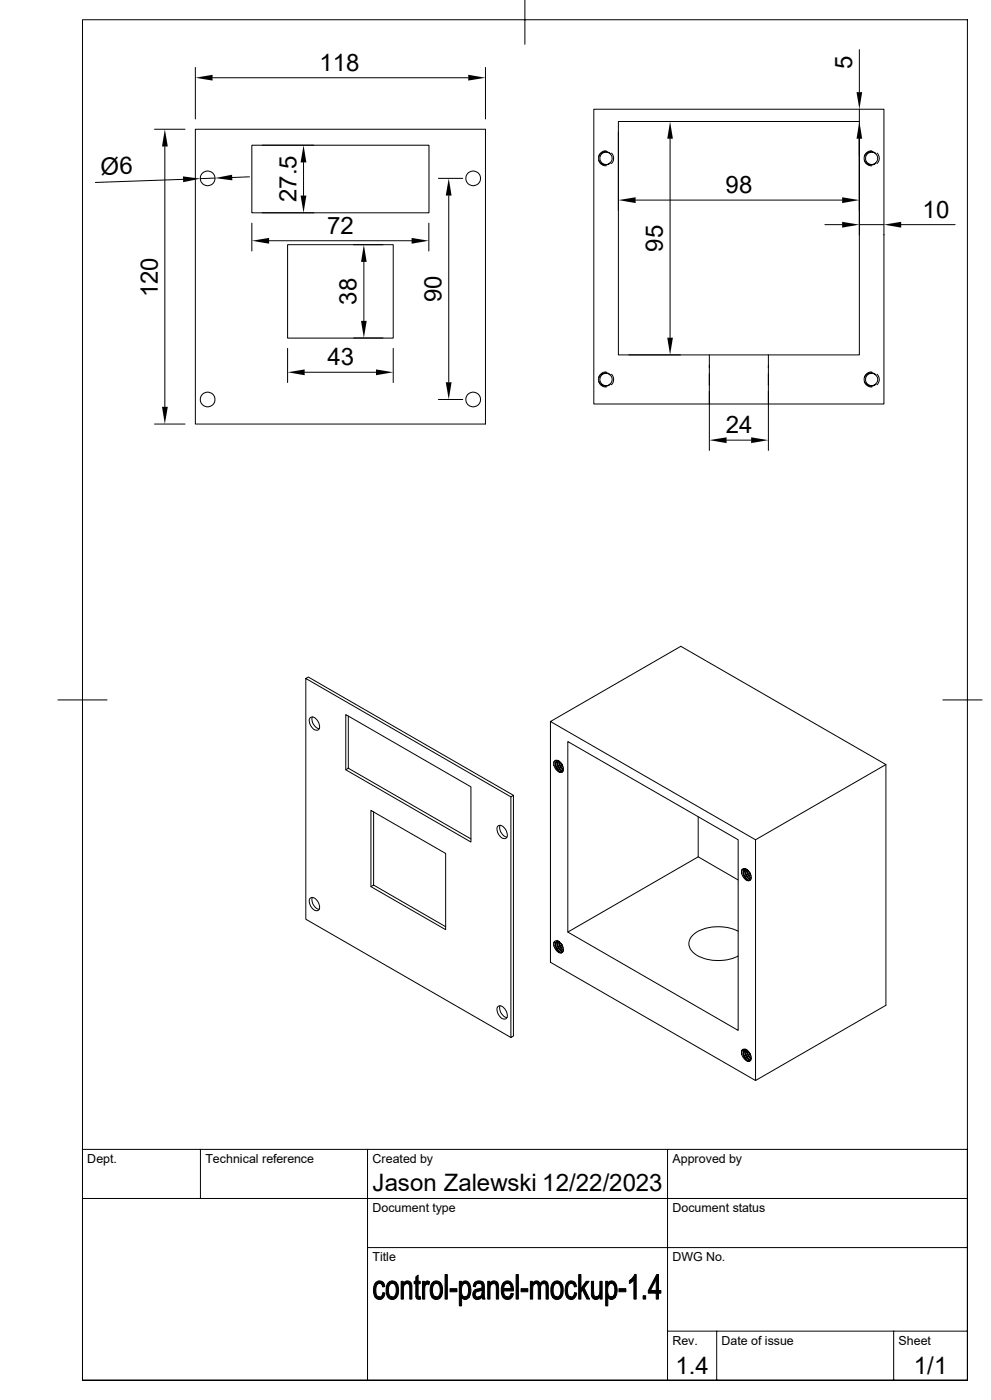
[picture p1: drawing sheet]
<svg xmlns="http://www.w3.org/2000/svg" width="297mm" height="420mm" viewBox="0 0 297 420" stroke-linecap="round" stroke-linejoin="round" font-family="sans-serif">
<g fill="none" stroke="#000" stroke-width=".3">
<path d="M24.7 5.9h265.2v408.2h-265.2zM157.3 0v13.3M257.6 14.9v12.7M46.3 38.8h9.2M58.5 38.8h87v88.4h-87zM58.5 20.2v15.5M63.7 23.3h76.6M145.5 20.2v15.5M178 32.8h86.9v88.4h-86.9zM185.3 36.4h72.3v70.1h-72.3zM185.3 39.5v23.6M188.5 36.4h15.4"/>
<path d="M257.6 32.8v3.6M257.6 39.5v31M49.4 43.9v78.1M54.9 53.8l-26.3 .9M64.4 53.4l-4.4 .2M74.8 53l-5.2 .3M75.5 43.6h53.1v20.2h-53.1zM78.6 43.6h15.5M91 48.7v10M131.4 53.5h7.3M134.5 58.7v56M179.5 46.9v1.2"/>
<path d="M181.7 45.3h-.7l-.8 .4-.7 1.2 .5-.8 .8-.5 1-.1 1 .6M182.8 46.1a1.85 1.85 0 0 1 0 2.8M182.8 48.9l-.6 .5-1.1 .1-1.1-.6-.5-.8 .7 1.2 1.5 .4M182.8 46.1l-1-.5-1 .2-.7 .7-.3 .7 .2 1.2 .8 .8 1 .2 1-.5M183.3 45.9l.6 1.3-.1 1-.5 .9M200.8 41.6v59.7M259.1 46.9v1.2M259.1 46.9l.3-.6 .9-.7 .8-.1 .9 .2 .5 .4-1-.5-1.5 .5-.5 .8-.1 1 .4 .8 .9 .6 .8 .1 1-.5-.9 .5h-1.1l-.8-.4-.6-.9M259.1 48.1l.7 1.2 .7 .4h.8M261.3 45.3h-.7l-.8 .4-.7 1.2M262.4 46.1a1.85 1.85 0 0 1 0 2.8M262.9 45.9l.5 .9 .1 .9-.7 1.4"/>
<path d="M75.5 66.9v8.4M78.6 63.8h15.5M80.6 72.2h42.8M86.2 73.4h31.7v28h-31.7zM106 73.4h8.8M109.1 78.6v17.7M128.5 66.9v8.4M190.5 60h61.9M247.2 67.4h5.2M257.6 67.4h7.3M264.9 70.3v.2M270.1 67.4h16.2"/>
<path d="M86.2 104.5v10.3M91.3 111.7h21.4M106 101.4h8.8M117.9 104.5v10.3M131.4 119.8h7.3M179.5 113.2v1.2M181.7 111.6l-1.2 .3-.7 .6-.3 .7 .5-.8 1.1-.6 1.1 .2 .6 .4M182.8 112.4a1.85 1.85 0 0 1 0 2.8M182.8 115.2l-.8 .6h-.9l-1.1-.6-.5-.8 .7 1.2 1.5 .5M182.8 112.4l-1-.4-1 .1-.8 .8-.2 .7 .1 1 .8 .8 1.2 .3 .9-.5M183.3 112.3l.6 1.2-.1 1.1-.5 .8M188.5 106.5h15.4"/>
<path d="M212.6 106.5v28.6M230.3 106.5v28.6M259.1 113.2v1.2M259.1 113.2l.6-.9 .8-.4h1.1l.9 .5-1.1-.4-.9 .1-.8 .7-.3 .7 .1 1.1 .7 .8 1.3 .3 1-.5-.3 .3-1 .4-1-.2-.8-.7-.3-.6M259.1 114.4l.6 1.1 .8 .5 .8 .1M261.3 111.6l-1.2 .3-.8 .7-.2 .6M262.4 112.4a1.85 1.85 0 0 1 0 2.8M262.9 112.3l.5 .9 .1 .8-.7 1.4M46.3 127.2h9.2M217.8 132h7.3M17.4 210h14.7M91.7 203.5l.7-.4 61.5 35.5"/>
<path d="M93 215.3a2.16 2.16 0 0 1 2.7 2 1.16 1.16 0 0 1-.4 1.7 1.16 1.16 0 0 1-1.6-.6 2.69 2.69 0 0 1-.7-3.1zM93.6 215.1a3 3 0 0 0 2.1 3.5M103.6 214.4l37.5 21.7v16.5l-37.5-21.7zM104.4 214.8v15.7l36.7 21.2M165 216.5l61.4 35.4 39.1-22.5M282.6 210h11.7M104.4 230.5l-.8 .4M153.1 239.1l.8-.5v72.2l-.8 .4zM153.1 239.1l-61.4-35.6v72.3l61.4 35.4M166 228.6v1M166 229.6l.4 .9 .7 .9 .8 .3 .5-.1M166 228.6l.4-.5 .5-.1 1.2 .9a2.62 2.62 0 0 1 .5 2.6l-.2 .1"/>
<path d="M166.2 228.4l-.2 1.2M166.8 230l.5 .9M167 228.2l-.4 .7 .3 1.5 .7 .9 1 .2M167.3 228.2l-.2 .7 .2 1 .9 1.2 .6 .2M167.3 229.7l.5 .9M167.5 228.3v.8l.4 .9 1 1M167.6 228.4l.1 .9 .4 .8 .8 .7M167.8 229.4l.5 .9M168.1 228.8l.7 1.5M168.4 229.2l.3 .6M168.7 231.4l-.8-.4-.6-.9-.3-.9 .2-1.1-.3 .1-.4 .7 .1 1.3 .7 1.1 .7 .3h.4M170.2 222.5l51 29.4v57.2l-51-29.5z"/>
<path d="M111.2 243.1l22.4 12.9v22.9l-22.4-12.9zM112 243.5v22l21.6 12.5M149.3 247.8a2.16 2.16 0 0 1 2.6 2 1.16 1.16 0 0 1-.3 1.7 1.16 1.16 0 0 1-1.7-.5 2.69 2.69 0 0 1-.6-3.2zM149.9 247.6a3 3 0 0 0 2 3.5M209.3 245v12l11.9 7M209.3 257l-39.1 22.6M226.4 251.9v72.2l39.1-22.5v-72.2l-61.5-35.5-39 22.6v72.2l61.4 35.4M93 269.4a2.16 2.16 0 0 1 2.7 2 1.16 1.16 0 0 1-.4 1.7 1.16 1.16 0 0 1-1.6-.5 2.69 2.69 0 0 1-.7-3.2zM93.6 269.2a3 3 0 0 0 2.1 3.6M112 265.5l-.8 .5M221.2 279.4a13.6 13.6 0 0 0-13 .7 3.6 3.6 0 0 0-1.7 3.4 3.6 3.6 0 0 0 2.2 3 13.9 13.9 0 0 0 12.5 .3M222.3 262l.4 1.1 .8 .8 .8 .3 .4-.1h-.5l-.6-.4-.8-1.2v-1.2l.6-.7-.2 .9 .4 1.3 .7 .8 .7 .3"/>
<path d="M222.3 262v-.9l.4-.5h.8l.8 .7a3.3 3.3 0 0 1 .7 2.5l-.3 .3M222.4 260.9l-.1 1.1M223.1 262.6l.4 .8M223.3 260.7l-.5 .9 .3 1 .7 1.1 .7 .4 .3-.1M223.5 260.6l-.1 1.1 .2 .7 .9 1.1 .5 .3M223.6 262.3l.5 .8M223.8 260.8l.2 1.5 1.1 1.1M223.9 260.9l.4 1.6 .9 .8M224.1 262l.5 .8M224.3 261.3l.8 1.4M224.9 262.3l-.3-.6 .4 .6M166 283.7l.4 .9 .7 .9 .7 .4 .6-.1"/>
<path d="M166.2 282.5l-.2 1.2M166.8 284.2l.5 .9M167 282.4l-.4 .6 .3 1.6 1 1 .7 .1M167.2 282.3l-.2 .5 .1 1.2 .8 1.2 .8 .3M167.2 282.3l-.4 .2-.3 .5 .1 1.4 1 1.2 .8 .2M167.3 282.3l-.2 .8 .2 1 .8 1 .7 .3M167.3 283.9l.5 .9M167.5 282.5l.4 1.6 1 1M167.6 282.6l.1 .8 .5 1 .7 .6M167.8 283.6l.5 .9M168.1 283l.7 1.4M168.4 283.5l-1-1.1-.9-.2-.5 .5v1"/>
<path d="M168.4 283.5a1.54 1.54 0 0 1 0 2.3M168.7 283.9l-.3-.5 .3 .6M149.3 301.9a2.16 2.16 0 0 1 2.6 2.1 1.16 1.16 0 0 1-.3 1.7 1.16 1.16 0 0 1-1.7-.6 2.69 2.69 0 0 1-.6-3.2zM149.9 301.7a3 3 0 0 0 2 3.6M222.3 316.2l.5 1.1 .7 .8 .7 .3 .5-.1M222.4 315l-.1 1.2M223.1 316.7l.4 .9M223.3 314.8l-.5 1 .3 1 .7 1.1 .6 .3h.4M223.5 314.8l-.1 1 .2 .7 .9 1.2 .5 .2M223.6 316.4l.5 .8M223.8 315l.2 1.4 1.1 1.2M223.9 315l.5 1.7 .8 .8"/>
<path d="M224.1 316.1l.5 .8M224.3 315.5l.8 1.4M224.6 315.8l.3 .6-.3-.5M224.7 316l-.9-1-.8-.3-.7 .5v1M224.7 316a1.54 1.54 0 0 1 0 2.3M225 318l-.6-.2-.8-.8-.4-1.3 .2-.9-.3 .1-.3 .6v1.2l.9 1.3 .5 .3h.5M24.7 359.5h265.2M60.1 344.8v14.7M110.2 344.8v69.3M200.1 344.8v69.3M289.9 344.8h-265.2v69.3M110.2 374.3h179.7"/>
<path d="M200.1 399.3h89.8M214.8 399.3v14.8M267.8 399.3v14.8"/>
<circle cx="62.2" cy="53.5" r="2.2"/>
<circle cx="141.8" cy="53.5" r="2.2"/>
<circle cx="62.2" cy="119.8" r="2.2"/>
<circle cx="141.8" cy="119.8" r="2.2"/>
</g>
<g fill="#000" stroke="#000" stroke-width=".3">
<path d="M112.6 384.8a1.51 1.51 0 0 1 2.4 .2h-1.2a1.9 1.9 0 0 0-1.2 2.5l.3 1.1 .8 .5h-1.3a4.3 4.3 0 0 1 .2-4.3z" fill-rule="evenodd"/>
<path d="M112.4 389.1l1.6-.1 .5-.3 .2-.9 .7 .1a1.65 1.65 0 0 1-1 1.8 1.65 1.65 0 0 1-2-.6z" fill-rule="evenodd"/>
<path d="M113.8 385h1.2l.4 1-.7 .1-.4-1z" fill-rule="evenodd"/>
<path d="M116.5 384.7a1.59 1.59 0 0 1 2.4 .3h-1.3a2.12 2.12 0 0 0-1.1 2.9l.3 .8 .8 .4h-1.4a4.2 4.2 0 0 1 .3-4.4z" fill-rule="evenodd"/>
<path d="M117.6 385h1.3a3.7 3.7 0 0 1-.6 4.7l-1 .1-1.1-.7h1.4a2.15 2.15 0 0 0 1.1-2.9l-.4-.8z" fill-rule="evenodd"/>
<path d="M120.2 384.4h.7v.7h.6l-.4 .6-.2 .7v3.3h-.7z" fill-rule="evenodd"/>
<path d="M120.9 385l1.1 .1h-1.1z" fill-rule="evenodd"/>
<path d="M121.1 384.7a1.45 1.45 0 0 1 1.9-.2 1.45 1.45 0 0 1 .4 1.8v3.4h-.6v-3.7a.81 .81 0 0 0-.8-.9l-1.1-.1z" fill-rule="evenodd"/>
<path d="M124.6 383.1l.7-.6v1.9h.6v.7h-.6v3.6l.4 .3h-1.1v-3.9h-.5v-.7h.5z" fill-rule="evenodd"/>
<path d="M124.6 389l1.3-.1 .2 .8-.7 .1a.79 .79 0 0 1-.8-.8z" fill-rule="evenodd"/>
<path d="M126.6 384.4h.6v.8h.9a1.46 1.46 0 0 0-.8 1.7v2.8h-.7z" fill-rule="evenodd"/>
<path d="M127.6 384.4a.82 .82 0 0 1 1.2 .2l-.3 .8-1.3-.2z" fill-rule="evenodd"/>
<path d="M129.5 384.9a1.61 1.61 0 0 1 2.6 .1h-1.3a2.15 2.15 0 0 0-1.1 2.9l.3 .8 .8 .4h-1.3a4.2 4.2 0 0 1 0-4.2z" fill-rule="evenodd"/>
<path d="M130.8 385h1.3a3.8 3.8 0 0 1-.6 4.7l-1.2 .1-.8-.7h1.3a2.12 2.12 0 0 0 1.1-2.9l-.5-1z" fill-rule="evenodd"/>
<path d="M133.4 382.4h.7v7.3h-.7z" fill-rule="evenodd"/>
<path d="M134.9 386.6h2v.9h-2z" fill-rule="evenodd"/>
<path d="M137.7 384.4h.6v.7h.7a3.1 3.1 0 0 0 .1 3.9l1.5 .2h-2.3v2.6h-.6z" fill-rule="evenodd"/>
<path d="M138.4 384.9l1 .1-1.1 .1z" fill-rule="evenodd"/>
<path d="M138.5 384.8a1.48 1.48 0 0 1 1.7-.4 1.48 1.48 0 0 1 .8 1.6l.1 .2a4.4 4.4 0 0 1-.5 3l-1.2-.1a2.47 2.47 0 0 0 .9-3.3l-.6-.8-1.3-.1z" fill-rule="evenodd"/>
<path d="M138.3 389.2h2.3a1.27 1.27 0 0 1-2.3 0z" fill-rule="evenodd"/>
<path d="M142.1 385h1.4a.94 .94 0 0 0-1 1l-.7-.1z" fill-rule="evenodd"/>
<path d="M142.1 387.1l.2-.1 2.2 .1h-.3a1.55 1.55 0 0 0-1.7 1.4l.5 .6 1.4 .1a1.55 1.55 0 0 1-2.3 .3 1.55 1.55 0 0 1 0-2.4z" fill-rule="evenodd"/>
<path d="M142.2 384.9a1.68 1.68 0 0 1 2.1-.5 1.68 1.68 0 0 1 .9 1.9v2.6l.2 .8h-.7l-.2-.7h-.8l.6-.5 .2-1.4-2.2-.1 1.3-.4a.79 .79 0 0 0 .9-.8 .79 .79 0 0 0-.9-.8h-1.5z" fill-rule="evenodd"/>
<path d="M143.2 389.1l1.3-.1-.1 .2z" fill-rule="evenodd"/>
<path d="M146.2 384.4h.6v.7h.7l-.6 1.1v3.5h-.7z" fill-rule="evenodd"/>
<path d="M146.9 385l1 .1h-1.1z" fill-rule="evenodd"/>
<path d="M147.1 384.7a1.4 1.4 0 0 1 1.7-.2 1.4 1.4 0 0 1 .6 1.6v3.6h-.6l-.1-3.7a.81 .81 0 0 0-.8-.9l-1-.1z" fill-rule="evenodd"/>
<path d="M150.7 385.1l1.4-.1-.8 .4-.3 1.1h2.9v.8h-3l.3 1.2 .3 .4 .6 .2h-1.4a4.5 4.5 0 0 1 0-4z" fill-rule="evenodd"/>
<path d="M150.8 384.9a1.75 1.75 0 0 1 2.1-.4 1.75 1.75 0 0 1 .9 1.8l.1 .2h-2.9h2.2v-.2l-.2-.7-.6-.5-1.7-.1z" fill-rule="evenodd"/>
<path d="M150.7 389.1l1.7-.1 .5-.3 .3-.7 .7 .1a1.73 1.73 0 0 1-1.2 1.7 1.73 1.73 0 0 1-2-.7z" fill-rule="evenodd"/>
<path d="M154.7 382.4h.7v7.3h-.7z" fill-rule="evenodd"/>
<path d="M156.2 386.6h2v.9h-2z" fill-rule="evenodd"/>
<path d="M159 384.4h.6v.7l.6 .1-.6 1.1v3.4h-.6z" fill-rule="evenodd"/>
<path d="M159.6 385l1 .1h-1z" fill-rule="evenodd"/>
<path d="M159.7 384.8a1.18 1.18 0 0 1 1.2-.5 1.18 1.18 0 0 1 1 .9l-2.3-.2z" fill-rule="evenodd"/>
<path d="M161.1 385.2l1.8-.1-.6 .3-.3 .6v3.7h-.7v-3.5z" fill-rule="evenodd"/>
<path d="M162.2 384.7a1.26 1.26 0 0 1 1.6-.3 1.26 1.26 0 0 1 .5 1.6v3.7h-.6v-3.8a.73 .73 0 0 0-.8-.8l-.9-.1z" fill-rule="evenodd"/>
<path d="M165.7 384.9a1.6 1.6 0 0 1 2.6 .1h-1.3a2.12 2.12 0 0 0-1.1 2.9l.3 .8 .8 .4h-1.4a4.4 4.4 0 0 1 .1-4.2z" fill-rule="evenodd"/>
<path d="M167 385h1.3a3.7 3.7 0 0 1-.7 4.7l-1 .1-1-.7h1.4a2.15 2.15 0 0 0 1-2.9l-.3-.8z" fill-rule="evenodd"/>
<path d="M170.1 384.8a1.51 1.51 0 0 1 2.4 .2h-1.3a1.9 1.9 0 0 0-1.1 2.5l.2 1.1 .9 .5h-1.3a4.3 4.3 0 0 1 .2-4.3z" fill-rule="evenodd"/>
<path d="M169.9 389.1l1.6-.1 .4-.3 .3-.9 .6 .1a1.65 1.65 0 0 1-.9 1.8 1.65 1.65 0 0 1-2-.6z" fill-rule="evenodd"/>
<path d="M171.2 385h1.3l.3 1-.7 .1-.2-.7z" fill-rule="evenodd"/>
<path d="M173.4 382.4h.7v4.1l.5 .5-.5 .6v2.1h-.7z" fill-rule="evenodd"/>
<path d="M175.7 384.4h.9l-1.6 2 1.7 3.3h-.8l-1.3-2.7-.5-.5z" fill-rule="evenodd"/>
<path d="M177.2 384.4h.7v3.9a.78 .78 0 0 0 .8 .7l1 .1a1.37 1.37 0 0 1-1.7 .6 1.37 1.37 0 0 1-.8-1.7z" fill-rule="evenodd"/>
<path d="M178.7 389l1.1-.1-.1 .2z" fill-rule="evenodd"/>
<path d="M179.8 384.4h.7v5.3h-.7v-.8l-.5-.1 .4-.9z" fill-rule="evenodd"/>
<path d="M181.5 384.4h.6v.7h.7a3.2 3.2 0 0 0 0 3.9l1.6 .2h-2.2v2.6h-.7z" fill-rule="evenodd"/>
<path d="M182.2 384.9l1 .1-1.1 .1z" fill-rule="evenodd"/>
<path d="M182.5 384.5a1.59 1.59 0 0 1 1.7 .1 1.59 1.59 0 0 1 .7 1.6 4.4 4.4 0 0 1-.5 3l-1.2-.1a2.37 2.37 0 0 0 .9-3.1l-.6-1-1.3-.1z" fill-rule="evenodd"/>
<path d="M182.2 389.2h2.2a1.27 1.27 0 0 1-2.2 0z" fill-rule="evenodd"/>
<path d="M185.5 386.6h2.1v.9h-2.1z" fill-rule="evenodd"/>
<path d="M188.6 384.2l.5-.3 .9 .1-1.4 1.1z" fill-rule="evenodd"/>
<path d="M190.2 382.3h.5v7.4h-.7v-5.7l-.9-.1z" fill-rule="evenodd"/>
<path d="M192.7 388.7h.8v1h-.8z" fill-rule="evenodd"/>
<path d="M197.4 382.4v4.7h-2.5h1.8v-3.3z" fill-rule="evenodd"/>
<path d="M196.8 382.4h.6l-2.5 4.7h3.2v.8h-.7v1.8h-.7v-1.8h-2.4v-.8z" fill-rule="evenodd"/>
</g>
<g fill="#000">
<path d="M58.5 23.3l5.2-.9v1.8zM140.3 22.4l5.2 .9-5.2 .9zM256.7 27.6h1.7l-.8 5.2zM49.4 38.8l.9 5.1h-1.7zM54.8 52.9l5.2 .7-5.1 1.1zM64.4 53.4l5.2-1v1.7zM90.1 58.7h1.7l-.8 5.1zM91 43.6l.8 5.1h-1.7zM134.5 53.5l.8 5.2h-1.7zM185.3 60l5.2-.8v1.7zM200.8 36.4l.9 5.2h-1.7zM252.4 59.2l5.2 .8-5.2 .9z"/>
<path d="M257.6 36.4l.8 5.2h-1.7zM75.5 72.2l5.1-.8v1.7zM109.1 73.4l.8 5.2h-1.7zM123.4 71.4l5.1 .8-5.1 .9zM252.4 66.5l5.2 .9-5.2 .9zM264.9 67.4l5.2-.9v1.8zM108.2 96.3h1.7l-.8 5.1zM86.2 111.7l5.1-.9v1.8zM112.7 110.8l5.2 .9-5.2 .9zM133.6 114.7h1.7l-.8 5.1zM200 101.3h1.7l-.9 5.2zM48.6 122h1.7l-.9 5.2z"/>
<path d="M212.6 132l5.2-.8v1.7zM225.1 131.2l5.2 .8-5.2 .9z"/>
</g>
<g font-size="7.2">
<text x="95.8" y="21.2">118</text>
<text x="255.4" y="20.7" transform="rotate(-90 255.4 20.7)">5</text>
<text x="30.3" y="52.4" transform="rotate(-2 30.3 52.4)">Ø6</text>
<text x="217.5" y="57.9">98</text>
<text x="88.8" y="60.7" transform="rotate(-90 88.8 60.7)">27.5</text>
<text x="276.5" y="65.3">10</text>
<text x="98" y="70.2">72</text>
<text x="198.7" y="75.5" transform="rotate(-90 198.7 75.5)">95</text>
<text x="47.3" y="89.2" transform="rotate(-90 47.3 89.2)">120</text>
<text x="106.9" y="91.4" transform="rotate(-90 106.9 91.4)">38</text>
<text x="132.3" y="90.6" transform="rotate(-90 132.3 90.6)">90</text>
<text x="98.1" y="109.5">43</text>
<text x="217.5" y="130">24</text>
<text x="111.6" y="357.3">Jason Zalewski 12/22/2023</text>
<text x="202.4" y="412.1">1.4</text>
<text x="273.9" y="412.1">1/1</text>
</g>
<g font-size="3.7">
<text x="26.2" y="349">Dept.</text>
<text x="61.6" y="349">Technical reference</text>
<text x="111.6" y="349">Created by</text>
<text x="201.6" y="349">Approved by</text>
<text x="111.6" y="363.7">Document type</text>
<text x="201.6" y="363.7">Document status</text>
<text x="111.6" y="378.4">Title</text>
<text x="201.6" y="378.4">DWG No.</text>
<text x="201.5" y="403.5">Rev.</text>
<text x="216.3" y="403.5">Date of issue</text>
<text x="269.3" y="403.5">Sheet</text>
</g>
</svg>
